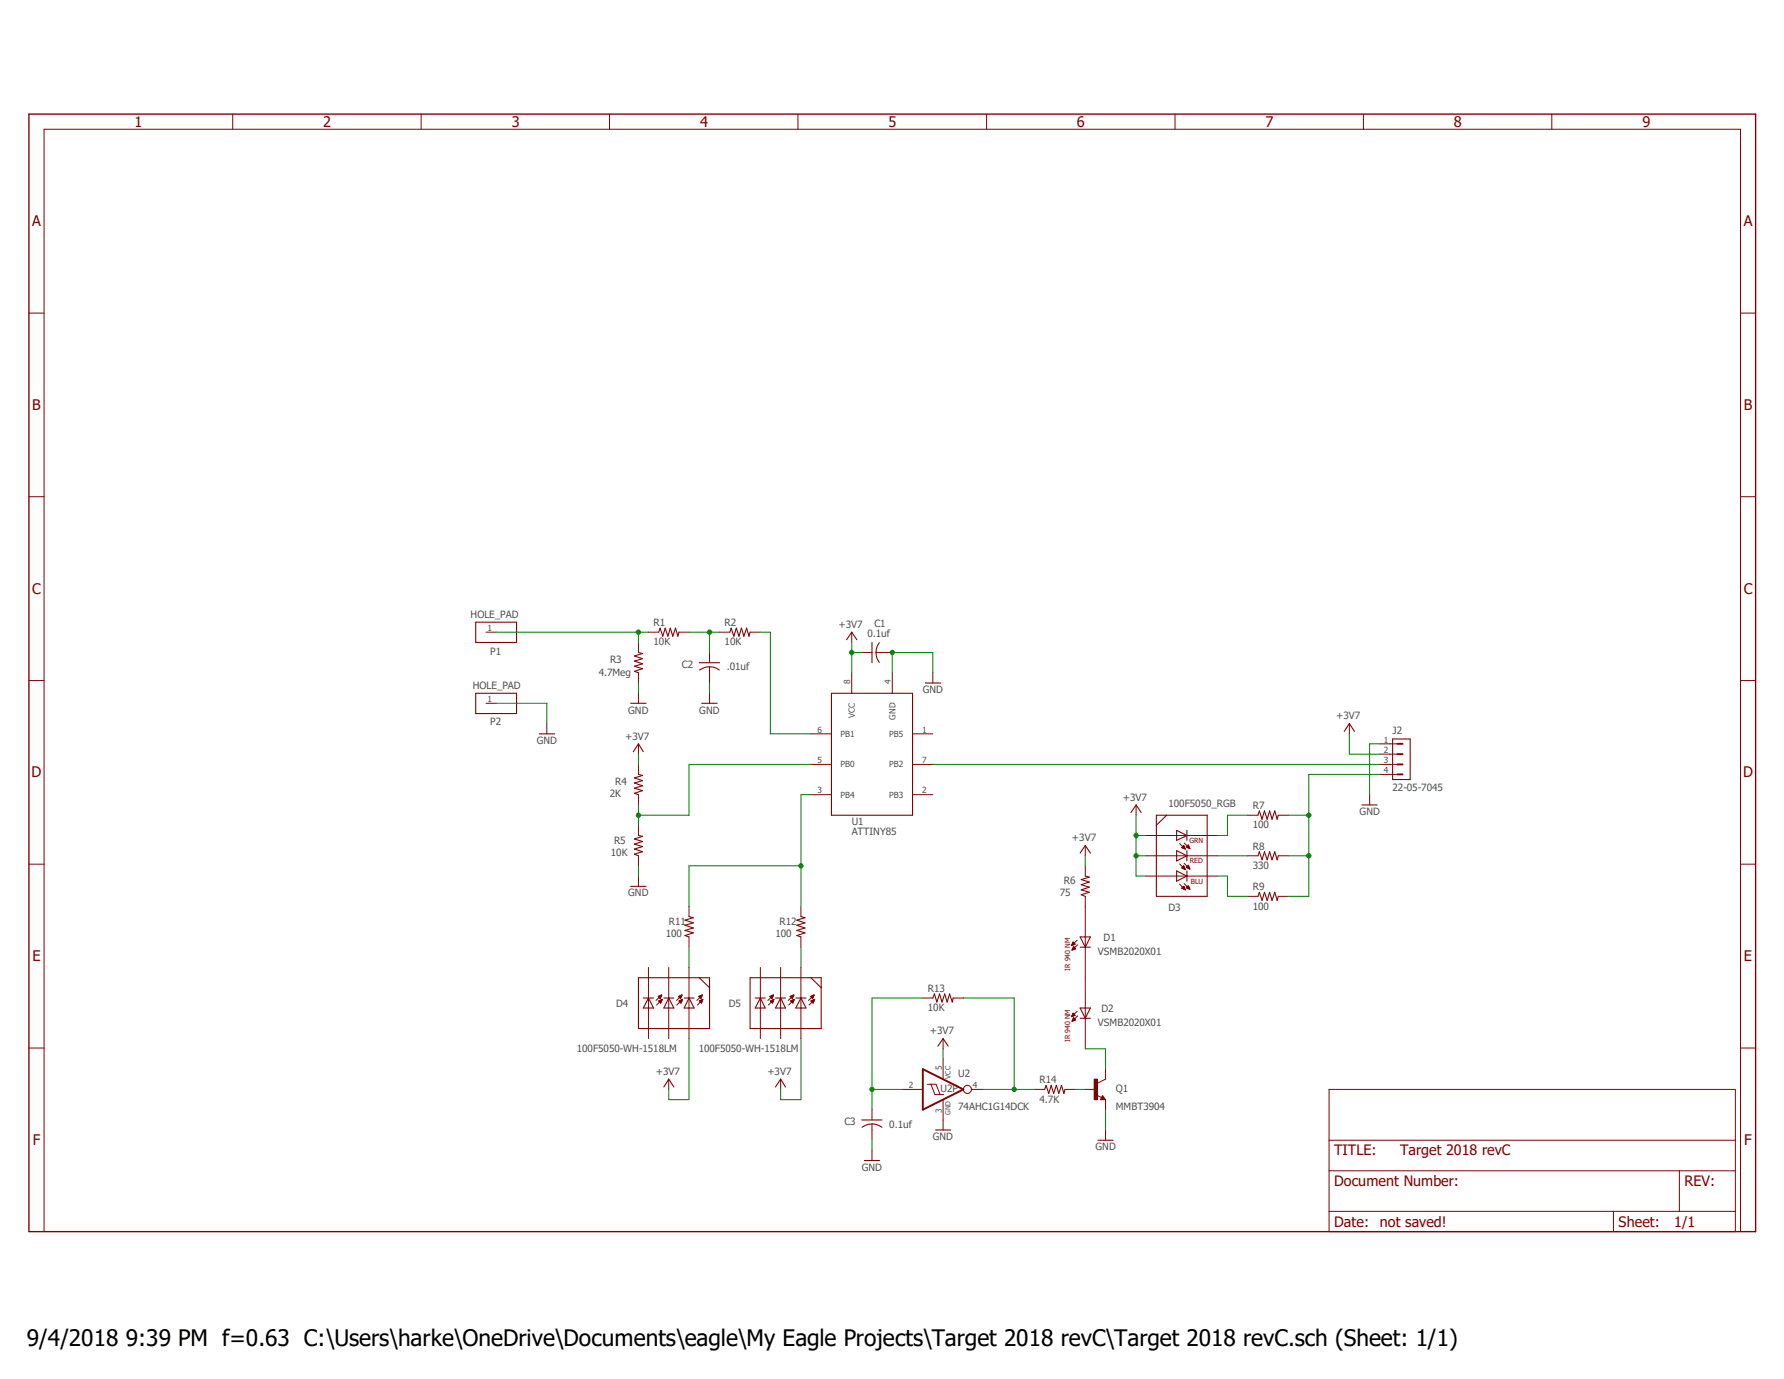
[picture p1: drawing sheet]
<svg xmlns="http://www.w3.org/2000/svg" width="279mm" height="216mm" viewBox="0 0 279 216" stroke-linecap="round" stroke-linejoin="round" font-family="sans-serif">
<path d="M4.2 17.7l271 175.5M275.2 17.7l-271 175.5" fill="none" stroke="#fff" stroke-width=".16"/>
<path d="M4.5 17.9h270.5v174.9h-270.5z" fill="none" stroke="#800000" stroke-width=".21"/>
<g fill="none" stroke="#800000" stroke-width=".16">
<path d="M36.4 17.9v2.3M66 17.9v2.3M95.5 17.9v2.3M125 17.9v2.3M154.5 17.9v2.3M184 17.9v2.3M213.5 17.9v2.3M243 17.9v2.3M4.5 49h2.4M272.6 49h2.4M4.5 77.8h2.4M272.6 77.8h2.4"/>
<path d="M112.7 99h1.6M117.5 99h1.6M4.5 106.6h2.4M127 119.7h3.2M127 114.9h3.2M133.4 105.3v3.2M135 102.2h1.6M137.2 102.2h2.5M139.7 105.3v3.2M142.9 119.7h3.2M142.9 114.9h3.2M216.1 116.5h2.8"/>
<path d="M216.1 118.1h2.8M216.1 119.7h2.8M272.6 106.6h2.4M4.5 135.3h2.4M127 124.4h3.2M142.9 124.4h3.2M179.5 134h11.1M179.5 130.8h11.1M179.5 137.2h11.1M184.7 135.3l.9 .8M184.7 138.4l.9 .9M184.7 132.1l.9 .8"/>
<path d="M185.1 139.1l.5 .2M185.1 139.1h.4M185.1 132.7l.5 .2M185.1 132.7l.3-.3 .2 .5M185.1 132.7h.4M185.1 135.9h.4M185.1 135.8h.4M185.1 139h.4M185.2 135.8h.3M185.2 139.1h.3M185.2 132.6h.3M185.2 135.9h.3"/>
<path d="M185.2 138.9h.3M185.2 132.8h.3M185.2 132.5h.3M185.3 135.7h.2M185.3 139.1h.3M185.3 138.9h.2M185.3 132.5h.2M185.3 135.7h.1M185.3 132.8h.3M185.3 136h.3M185.3 135.6h.1M185.3 138.8h.1"/>
<path d="M185.3 132.5h.1M185.4 135.6l.2 .5-.5-.2zM185.4 138.8l-.3 .3M185.4 138.8l.2 .5M185.4 139.2h.2M185.4 138.8h.1M185.4 132.4h.1M185.4 132.8h.2M185.5 135.2l.9 .9M185.5 136.1h.1M185.5 138.3l.9 .9M185.5 132l.9 .8"/>
<path d="M185.5 139.2h.1M185.5 132.9h.1M185.6 139.3h.1M185.8 135.8h.5M185.8 135.8l.6 .3M185.8 135.8l.3-.3 .3 .6M185.8 132.6h.4M185.8 135.8h.4M185.8 139h.5M185.8 138.9h.4M185.8 132.5h.4M185.9 135.7h.3"/>
<path d="M185.9 138.9h.3M185.9 132.7h.4M185.9 135.8h.4M185.9 139.1h.4M185.9 132.5h.3M186 135.6h.2M186 138.8h.2M186 132.7h.3M186 132.5h.2M186 135.9h.3M186 138.8h.1M186 132.4h.2"/>
<path d="M186.1 135.6h.1M186.1 139.1h.2M186.1 138.7h.1M186.1 132.4h.1M186.1 135.5h.1M186.1 138.7l.3 .5-.6-.2zM186.1 132.8h.2M186.1 132.3l.3 .5-.6-.2zM186.1 132.3h.1M186.1 135.9h.2M186.2 139.1h.1M186.2 136h.2"/>
<path d="M186.2 132.8h.1M186.3 139.2h.1M186.3 132.8h.1M216.1 121.2h2.8M272.6 135.3h2.4M101.6 151.5v11.1M103.1 156l.5-.2-.2 .5zM103.1 156h.4M103.2 156.1h.3M103.2 156.7l.5-.2-.2 .6zM103.2 156.8h.4M103.2 156.7h.4"/>
<path d="M103.2 156h.3M103.3 156.8h.3M103.3 156.2h.2M103.3 156.8h.2M103.3 156.7h.3M103.3 156.2h.1M103.3 156.9h.2M103.3 156.3h.1M103.3 155.9h.3M103.4 156.9h.1M103.4 157h.1M103.4 156.6h.3"/>
<path d="M103.5 155.8h.1M103.5 156.5h.2M103.6 156.5h.1M103.6 155.8l-.9 .8M103.7 156.5l-.9 .9M104.7 151.5v11.1M106.3 156l.5-.2-.2 .5zM106.3 156h.4M106.3 156.1h.4M106.3 156.7l.6-.2-.3 .6zM106.4 156.8h.4M106.4 156.7h.4"/>
<path d="M106.4 156.1h.2M106.4 156.2h.2M106.4 156h.3M106.5 156.8h.2M106.5 156.7h.3M106.5 156.2h.1M106.5 156.9h.2M106.5 156.3h.1M106.5 155.9h.3M106.6 156.9h.1M106.6 157h.1M106.6 156.6h.2"/>
<path d="M106.6 155.8h.2M106.7 156.5h.1M106.7 155.8h.1M106.8 156.5h.1M106.8 155.8l-.8 .8M106.9 156.5l-.9 .9M107.9 151.5v11.1M109.4 156l.6-.2-.2 .5zM109.5 156h.4M109.5 156.1h.4M109.5 156.7l.6-.2-.2 .6zM109.6 156.8h.3"/>
<path d="M109.6 156.7h.4M109.6 156.1h.3M109.6 156.2h.2M109.6 156h.3M109.7 156.9h.2M109.7 156.7h.3M109.7 155.9h.2M109.7 156.3h.1M109.8 157h.1M109.8 156.6h.2M109.8 155.8h.2M109.9 156.5h.1"/>
<path d="M109.9 155.8h.1M110 156.5h.1M110 155.8l-.9 .8M110.1 156.5l-.9 .9M119.1 151.5v11.1M120.6 156l.5-.2-.2 .5zM120.6 156h.4M120.6 156.1h.4M120.6 156.7l.6-.2-.2 .6zM120.7 156.8h.4M120.7 156.7h.4M120.7 156.1h.3"/>
<path d="M120.7 156.2h.2M120.7 156h.4M120.8 156.8h.3M120.8 156.2h.1M120.8 156.9h.2M120.8 156.7h.3M120.8 155.9h.3M120.9 156.9h.1M120.9 156.3h.1M120.9 157h.1M120.9 156.6h.3M120.9 155.8h.2"/>
<path d="M121 156.5h.2M121.1 155.8h.1M121.1 155.8l-.8 .8M121.2 156.5h.1M121.2 156.5l-.8 .9M122.3 151.5v11.1M123.7 156l.6-.2-.2 .5zM123.8 156h.4M123.8 156.7l.6-.2-.2 .6zM123.8 156.1h.4M123.9 156.8h.4M123.9 156.7h.4"/>
<path d="M123.9 156.1h.3M123.9 156.8h.3M123.9 156h.3M124 156.8h.2M124 156.2h.1M124 156.9h.2M124 156.7h.3M124 156.3h.1M124 155.9h.2M124.1 156.9h.1M124.1 156.6h.2M124.1 157h.1"/>
<path d="M124.1 155.8h.2M124.2 156.5h.2M124.2 155.8h.1M124.3 155.8l-.9 .8M124.3 156.5h.1M124.4 156.5l-.9 .9M125.4 151.5v11.1M127 156h.4M127 156.1h.3M127 156.7l.6-.2-.3 .6zM127 156.8h.5M127 156.7h.5"/>
<path d="M127.1 156.8h.3M127.1 156.1h.2M127.1 156h.3M127.1 156.2h.2M127.2 156.7h.3M127.2 156.2h.1M127.2 156.9h.2M127.2 156.3h.1M127.2 155.9h.2M127.3 156.9h.1M127.3 157h.1M127.3 156.6h.2"/>
<path d="M127.3 155.8h.2M127.4 156.5h.2M127.4 155.8h.1M127.5 156.5h.1M127.5 155.8l-.9 .8M127.5 155.8l-.2 .5-.3-.3M127.5 155.8l-.5 .2M127.6 156.5l-.9 .9M167.9 159.1h.1M167.9 159.1h.2M167.9 159h.2M167.9 159h.4"/>
<path d="M167.9 159h.5M167.9 158.9h.4M167.9 159.9h.1M167.9 159.8h.2M168 158.8h.3M168 158.8h.2M168 159.8h.2M168 159.7h.4M168 158.7h.2M168 158.7h.1M168 159.6h.4M168.1 158.7h.1"/>
<path d="M168.1 159.6h.3M168.1 159.5h.2M168.1 159.4h.1M168.4 159l-.3-.4-.3 .6M168.4 159l-.6 .2M168.4 159.7l-.3-.4-.2 .6M168.4 159.7l-.5 .2M168.7 158.3l-.9 .9M168.8 159l-.9 .9M170 153.1v11.1M4.5 164.1h2.4M171.7 171.4l.8 .4"/>
<path d="M172.7 171.5l.4 .7h-.8zM173.1 169l-1.2 .6M208.2 170.6h63.6v22.2h-63.6zM208.2 178.5h63.6M272.6 164.1h2.4M6.9 192.8v-172.6h265.7v172.6M208.2 183.3h63.6M208.2 189.7h63.6M252.7 189.7v3.1M263 183.3v6.4"/>
</g>
<g fill="none" stroke="#800000" stroke-width=".17">
<path d="M114.3 99l.2-.7 .4 1.3 .4-1.3 .4 1.3 .4-1.3 .4 1.3 .4-1.3 .4 1.3 .2-.6M130.2 108.5h12.7v19.1h-12.7zM136.6 100.6v3.2M137.7 100.6a2.6 2.6 0 0 0 0 3.1M218.1 115.7h2.8v6.3h-2.8zM181.1 127.6h8v12.7h-8zM182.7 127.6l-1.6 1.6M184.3 133.2l1.6 .8-1.6 .8zM184.3 130l1.6 .8-1.6 .8zM184.3 136.4l1.6 .8-1.6 .8zM185.9 130v1.6M185.9 133.2v1.6"/>
<path d="M185.9 136.4v1.6M100 153.1h11.1v7.9h-11.1zM100.8 156.3h1.6M101.6 156.3l.8 1.5h-1.6zM104 156.3h1.5M104.7 156.3l.8 1.5h-1.5zM107.1 156.3h1.6M107.9 156.3l.8 1.5h-1.6zM109.5 153.1l1.6 1.5M117.5 153.1h11.1v7.9h-11.1zM118.3 156.3h1.5M119.1 156.3l.7 1.5h-1.5z"/>
<path d="M121.5 156.3h1.5M122.3 156.3l.7 1.5h-1.5zM124.6 156.3h1.6M125.4 156.3l.8 1.5h-1.6zM127 153.1l1.6 1.5M169.2 157.8h1.6l-.8 1.6zM169.2 159.4h1.6M172.7 171.8l.1 .2h-.3l.2-.3 .3 .4h-.5"/>
</g>
<path d="M218.9 116.5h.8M218.9 118.1h.8M218.9 119.7h.8M218.9 121.2h.8" fill="none" stroke="#800000" stroke-width=".3"/>
<path d="M171.4 169h.5v3.2h-.5z" fill-rule="evenodd" fill="#800000"/>
<g fill="none" stroke="#800000" stroke-width=".16">
<path d="M76.1 99h1.6M101.6 99h1.6M106.3 99h1.6M133.4 99v1.6M76.1 110.1h1.6M85.6 113.3v1.6M100 100.6v1.6M100 105.3v1.6M100 108.5v1.6M100 116.5v1.6M100 119.7v1.5M111.1 102.2v1.6"/>
<path d="M111.1 104.4v2.5M111.1 108.5v1.6M146.1 105.3v1.6M211.3 113.3v1.6M100 124.4v1.6M100 129.2v1.6M100 134v1.6M100 137.2v1.6M170 132.4v1.6M170 135.6v1.6M177.9 126v1.6M195.4 127.6h1.6"/>
<path d="M195.4 134h1.6M200.2 127.6h1.6M200.2 134h1.6M214.5 124.4v1.6M107.9 141.9v1.6M107.9 146.7v1.6M125.4 141.9v1.6M125.4 146.7v1.6M144.5 156.3h1.6M149.3 156.3h1.6M167.9 148h.1M167.9 147.9h.2"/>
<path d="M167.9 147.9h.3M167.9 148.7h.1M167.9 147.8h.5M167.9 147.7h.4M167.9 148.7h.2M167.9 148.6h.3M168 147.7h.2M168 148.6h.3M168 148.5h.4M168 147.6h.1M168 147.5h.1M168.1 148.4h.2"/>
<path d="M168.1 148.3h.2M168.1 148.3h.1M168.1 148.2l.3 .3-.5 .3zM168.4 147.8l-.3-.3-.3 .5M168.4 147.8l-.6 .2M168.7 147.2l-.9 .8M168.8 147.9l-.9 .9M170 140.3v12.8M195.4 140.3h1.6M200.2 140.3h1.6M104.7 169v1.6M122.3 169v1.6"/>
<path d="M136.6 173.7v1.6M136.6 176v2.5M141.4 170.6h3.1M145.2 169.8h1.4l.6 1.6M145.8 169.8l.6 1.6h1.4M147.7 162.6v1.6M147.7 165.8v3.2M147.7 172.2v4.7M152.1 170.6h2M162 170.6h1.6M166.8 170.6h1.6M170 170.6h1.6"/>
<path d="M171.4 169h.5v3.2h-.5zM173.1 167.4v1.6M173.1 172.2v1.5M173.1 176.9v1.6M136.6 180.1v1.6"/>
<circle cx="151.5" cy="170.6" r=".63"/>
</g>
<g fill="none" stroke="#800000" stroke-width=".17">
<path d="M74.5 97.4h6.4v3.2h-6.4zM103.2 99l.2-.7 .4 1.3 .4-1.3 .4 1.3 .4-1.3 .4 1.3 .4-1.3 .4 1.3 .1-.6M74.5 108.5h6.4v3.2h-6.4zM84.5 114.9h2.4M98.8 110.1h2.4M99.2 117.7l.8-1.2 .8 1.2M100 102.2l.6 .1-1.2 .4 1.2 .4-1.2 .4 1.2 .4-1.2 .4 1.2 .4-1.2 .4 .6 .2M109.5 103.8h3.2M109.6 104.9a2.6 2.6 0 0 1 3 0M109.9 110.1h2.4M132.6 100.2l.8-1.2 .8 1.2M144.9 106.9h2.4"/>
<path d="M210.5 114.5l.8-1.2 .8 1.2M98.8 138.8h2.4M100 121.2l.6 .2-1.2 .4 1.2 .4-1.2 .4 1.2 .4-1.2 .4 1.2 .4-1.2 .4 .6 .2M100 130.8l.6 .1-1.2 .5 1.2 .3-1.2 .5 1.2 .3-1.2 .4 1.2 .4-1.2 .4 .6 .3M169.2 133.6l.8-1.2 .8 1.2M170 137.2l.6 .1-1.3 .4 1.3 .4-1.3 .4 1.3 .4-1.3 .4 1.3 .4-1.3 .4 .7 .2M177.1 127.2l.8-1.2 .8 1.2M197 127.6l.2-.6 .5 1.3 .3-1.3 .5 1.3 .3-1.3 .4 1.3 .4-1.3 .4 1.3 .2-.7M197 134l.2-.7 .5 1.3 .3-1.3 .5 1.3 .3-1.3 .4 1.3 .4-1.3 .4 1.3 .2-.6M213.3 126h2.4M107.9 143.5l.7 .2-1.3 .4 1.3 .4-1.3 .4 1.3 .4-1.3 .4 1.3 .3-1.3 .5 .6 .2M125.4 143.5l.7 .2-1.3 .4 1.3 .4-1.3 .4 1.3 .4-1.3 .4 1.3 .3-1.3 .5 .6 .2"/>
<path d="M146.1 156.3l.2-.7 .4 1.3 .5-1.3 .3 1.3 .5-1.3 .3 1.3 .4-1.3 .4 1.3 .2-.6M169.2 146.7h1.6l-.8 1.6zM169.2 148.3h1.6M197 140.3l.2-.6 .5 1.3 .3-1.3 .5 1.3 .3-1.3 .4 1.3 .4-1.3 .4 1.3 .2-.7M104 170.2l.7-1.2 .8 1.2M121.5 170.2l.8-1.2 .7 1.2M135 175.3h3.1M136.6 175.9l1 .3 .5 .3M136.6 176h-.6l-1 .5M146.5 176.9h2.4M146.9 163.8l.8-1.2 .8 1.2M163.6 170.6l.2-.7 .5 1.3 .3-1.3 .4 1.3 .4-1.3 .4 1.3 .4-1.3 .4 1.3 .2-.6"/>
<path d="M172 178.5h2.3M135.4 181.7h2.4"/>
</g>
<path d="M144.5 167.4l6.4 3.2-6.4 3.1z" fill="none" stroke="#800000" stroke-width=".3"/>
<path d="M133.4 100.6v4.7M133.4 102.2h1.6" fill="none" stroke="#008000" stroke-width=".16"/>
<circle cx="133.4" cy="102.2" r=".33" fill="#008000"/>
<g fill="none" stroke="#008000" stroke-width=".16">
<path d="M100 118.1v1.6M177.9 127.6v9.6h1.6M177.9 134h1.6M177.9 130.8h1.6M107.9 162.6v9.6h-3.2v-1.6M125.4 162.6v9.6h-3.1v-1.6"/>
<circle cx="133.4" cy="102.2" r=".33"/>
</g>
<circle cx="177.9" cy="130.8" r=".33" fill="#008000"/>
<circle cx="177.9" cy="130.8" r=".33" fill="none" stroke="#008000" stroke-width=".16"/>
<circle cx="177.9" cy="134" r=".33" fill="#008000"/>
<g fill="none" stroke="#008000" stroke-width=".16">
<path d="M139.7 105.3v-3.1h6.4v3.1M211.3 114.9v3.2h4.8M170 134v1.6M147.7 164.2v1.6"/>
<circle cx="177.9" cy="134" r=".33"/>
</g>
<circle cx="139.7" cy="102.2" r=".33" fill="#008000"/>
<g fill="none" stroke="#008000" stroke-width=".16">
<path d="M107.9 99h4.8M111.1 99v3.2M77.7 110.1h7.9v3.2M100 106.9v1.6M111.1 106.9v1.6M216.1 116.5h-1.6v7.9M100 135.6v1.6M136.6 178.5v1.6M173.1 173.7v3.2"/>
<circle cx="139.7" cy="102.2" r=".33"/>
</g>
<circle cx="111.1" cy="99" r=".33" fill="#008000"/>
<g fill="none" stroke="#008000" stroke-width=".16">
<path d="M119.1 99h1.5v15.9h6.4M127 119.7h-19.1v7.9h-7.9M100 126v3.2"/>
<circle cx="111.1" cy="99" r=".33"/>
</g>
<circle cx="100" cy="127.6" r=".33" fill="#008000"/>
<g fill="none" stroke="#008000" stroke-width=".16">
<path d="M125.4 135.6h-17.5v6.3M127 124.4h-1.6v17.5M107.9 148.3v3.2M125.4 148.3v3.2"/>
<circle cx="100" cy="127.6" r=".33"/>
</g>
<circle cx="125.4" cy="135.6" r=".33" fill="#008000"/>
<g fill="none" stroke="#008000" stroke-width=".16">
<path d="M190.6 137.2h1.6v3.1h3.2M190.6 134h4.8M195.4 127.6h-3.2v3.2h-1.6M201.8 127.6h3.2v12.7h-3.2M201.8 134h3.2M168.4 170.6h1.6"/>
<circle cx="125.4" cy="135.6" r=".33"/>
</g>
<circle cx="205" cy="134" r=".33" fill="#008000"/>
<g fill="none" stroke="#008000" stroke-width=".16">
<path d="M205 121.2v6.4"/>
<circle cx="205" cy="134" r=".33"/>
</g>
<circle cx="205" cy="127.6" r=".33" fill="#008000"/>
<g fill="none" stroke="#008000" stroke-width=".16">
<path d="M77.7 99h23.9M100 99v1.6M146.1 119.7h70M205 121.2h11.1"/>
<circle cx="205" cy="127.6" r=".33"/>
</g>
<circle cx="100" cy="99" r=".33" fill="#008000"/>
<g fill="none" stroke="#008000" stroke-width=".16">
<path d="M150.9 156.3h7.9v14.3M154.1 170.6h7.9M170 164.2h3.1v3.2"/>
<circle cx="100" cy="99" r=".33"/>
</g>
<circle cx="158.8" cy="170.6" r=".33" fill="#008000"/>
<g fill="none" stroke="#008000" stroke-width=".16">
<path d="M144.5 156.3h-7.9v17.4M136.6 170.6h4.8"/>
<circle cx="158.8" cy="170.6" r=".33"/>
</g>
<circle cx="136.6" cy="170.6" r=".33" fill="#008000"/>
<circle cx="136.6" cy="170.6" r=".33" fill="none" stroke="#008000" stroke-width=".16"/>
<text font-size="3.6" x="4.2" y="210.7">9/4/2018 9:39 PM f=0.63 C:\Users\harke\OneDrive\Documents\eagle\My Eagle Projects\Target 2018 revC\Target 2018 revC.sch (Sheet: 1/1)</text>
<g font-size="2.3" fill="#800000">
<text x="21.1" y="19.9">1</text>
<text x="50.6" y="19.9">2</text>
<text x="80.1" y="19.9">3</text>
<text x="109.6" y="19.9">4</text>
<text x="139.1" y="19.9">5</text>
<text x="168.7" y="19.9">6</text>
<text x="198.2" y="19.9">7</text>
<text x="227.7" y="19.9">8</text>
<text x="257.2" y="19.9">9</text>
<text x="5" y="35.4">A</text>
<text x="273.1" y="35.4">A</text>
<text x="5" y="64.2">B</text>
<text x="273.1" y="64.2">B</text>
<text x="5" y="93">C</text>
<text x="273.1" y="93">C</text>
<text x="5" y="121.7">D</text>
<text x="273" y="121.7">D</text>
<text x="5.1" y="150.5">E</text>
<text x="273.1" y="150.5">E</text>
<text x="5.1" y="179.2">F</text>
<text x="273.2" y="179.2">F</text>
</g>
<g font-size="2.2" fill="#800000">
<text x="209" y="180.9">TITLE:</text>
<text x="209" y="185.7">Document Number:</text>
<text x="219.3" y="180.9">Target 2018 revC</text>
<text x="263.8" y="185.7">REV:</text>
<text x="209" y="192">Date:</text>
<text x="216.1" y="192">not saved!</text>
<text x="253.5" y="192">Sheet:</text>
<text x="262.2" y="192">1/1</text>
</g>
<g font-size="1.6" fill="#505050">
<text x="73.7" y="96.7">HOLE_PAD</text>
<text x="102.4" y="101">10K</text>
<text x="102.4" y="98">R1</text>
<text x="113.5" y="101">10K</text>
<text x="113.5" y="98">R2</text>
<text x="131.3" y="98.3">+3V7</text>
<text x="135.8" y="99.8">0.1uf</text>
<text x="136.9" y="98.2">C1</text>
<text x="74" y="107.9">HOLE_PAD</text>
<text x="76.8" y="102.5">P1</text>
<text x="93.8" y="105.8">4.7Meg</text>
<text x="95.5" y="103.8">R3</text>
<text x="106.8" y="104.6">C2</text>
<text x="113.8" y="104.9">.01uf</text>
<text x="76.8" y="113.5">P2</text>
<text x="98.4" y="111.7">GND</text>
<text x="109.5" y="111.7">GND</text>
<text x="144.5" y="108.5">GND</text>
<text x="209.2" y="112.6">+3V7</text>
<text x="84.1" y="116.5">GND</text>
<text x="97.9" y="115.8">+3V7</text>
<text x="218.1" y="114.9">J2</text>
<text x="95.5" y="124.8">2K</text>
<text x="96.3" y="122.8">R4</text>
<text x="175.8" y="125.4">+3V7</text>
<text x="218.1" y="123.8">22-05-7045</text>
<text x="133.4" y="130.8">ATTINY85</text>
<text x="133.4" y="129.2">U1</text>
<text x="167.9" y="131.7">+3V7</text>
<text x="183" y="126.4">100F5050_RGB</text>
<text x="196.2" y="129.7">100</text>
<text x="196.2" y="126.7">R7</text>
<text x="212.9" y="127.6">GND</text>
<text x="95.7" y="134">10K</text>
<text x="96.2" y="132.1">R5</text>
<text x="196.2" y="136.1">330</text>
<text x="196.2" y="133.1">R8</text>
<text x="98.4" y="140.3">GND</text>
<text x="166" y="140.3">75</text>
<text x="166.6" y="138.4">R6</text>
<text x="183" y="142.6">D3</text>
<text x="196.2" y="142.4">100</text>
<text x="196.2" y="139.4">R9</text>
<text x="104.3" y="146.7">100</text>
<text x="104.8" y="144.8">R11</text>
<text x="121.5" y="146.7">100</text>
<text x="122.1" y="144.8">R12</text>
<text x="172" y="149.6">VSMB2020X01</text>
<text x="172.8" y="147.3">D1</text>
<text x="145.3" y="155.3">R13</text>
<text x="96.5" y="157.7">D4</text>
<text x="114.1" y="157.7">D5</text>
<text x="145.3" y="158.3">10K</text>
<text x="145.6" y="162">+3V7</text>
<text x="172" y="160.7">VSMB2020X01</text>
<text x="172.5" y="158.5">D2</text>
<text x="90.3" y="164.7">100F5050-WH-1518LM</text>
<text x="109.4" y="164.7">100F5050-WH-1518LM</text>
<text x="102.7" y="168.3">+3V7</text>
<text x="120.2" y="168.3">+3V7</text>
<text x="147.3" y="170.9">U2P</text>
<text x="150.1" y="173.7">74AHC1G14DCK</text>
<text x="150.1" y="168.6">U2</text>
<text x="162.8" y="172.6">4.7K</text>
<text x="162.8" y="169.6">R14</text>
<text x="174.7" y="173.7">MMBT3904</text>
<text x="174.7" y="171">Q1</text>
<text x="132.2" y="176.2">C3</text>
<text x="139.3" y="176.5">0.1uf</text>
<text x="146.1" y="178.5">GND</text>
<text x="135" y="183.3">GND</text>
<text x="171.6" y="180.1">GND</text>
</g>
<g font-size="1.3" fill="#505050">
<text x="76.3" y="98.8">1</text>
<text x="133.1" y="107.1" transform="rotate(-90 133.1 107.1)">8</text>
<text x="139.5" y="107.1" transform="rotate(-90 139.5 107.1)">4</text>
<text x="76.3" y="109.9">1</text>
<text x="133.9" y="112.4" transform="rotate(-90 133.9 112.4)">VCC</text>
<text x="140.3" y="112.7" transform="rotate(-90 140.3 112.7)">GND</text>
<text x="128" y="114.7">6</text>
<text x="128" y="119.4">5</text>
<text x="131.7" y="115.4">PB1</text>
<text x="139.3" y="115.4">PB5</text>
<text x="144.4" y="114.7">1</text>
<text x="144.4" y="119.4">7</text>
<text x="216.8" y="116.2">1</text>
<text x="216.8" y="117.9">2</text>
<text x="216.8" y="119.4">3</text>
<text x="128" y="124.2">3</text>
<text x="131.7" y="120.1">PB0</text>
<text x="131.7" y="124.9">PB4</text>
<text x="139.3" y="120.1">PB2</text>
<text x="139.3" y="124.9">PB3</text>
<text x="144.4" y="124.2">2</text>
<text x="216.8" y="121">4</text>
<text x="147.5" y="167.5" transform="rotate(-90 147.5 167.5)">5</text>
<text x="142.3" y="170.4">2</text>
<text x="152.4" y="170.4">4</text>
<text x="147.5" y="174.3" transform="rotate(-90 147.5 174.3)">3</text>
</g>
<g font-size="1.1" fill="#800000">
<text x="186.3" y="131.9">GRN</text>
<text x="186.3" y="135.1">RED</text>
<text x="186.5" y="138.4">BLU</text>
<text x="167.6" y="152" transform="rotate(-90 167.6 152)">IR 940 NM</text>
<text x="167.6" y="163.1" transform="rotate(-90 167.6 163.1)">IR 940 NM</text>
</g>
<g font-size="1.1" fill="#505050">
<text x="148.9" y="168.9" transform="rotate(-90 148.9 168.9)">VCC</text>
<text x="148.9" y="174.5" transform="rotate(-90 148.9 174.5)">GND</text>
</g>
</svg>
